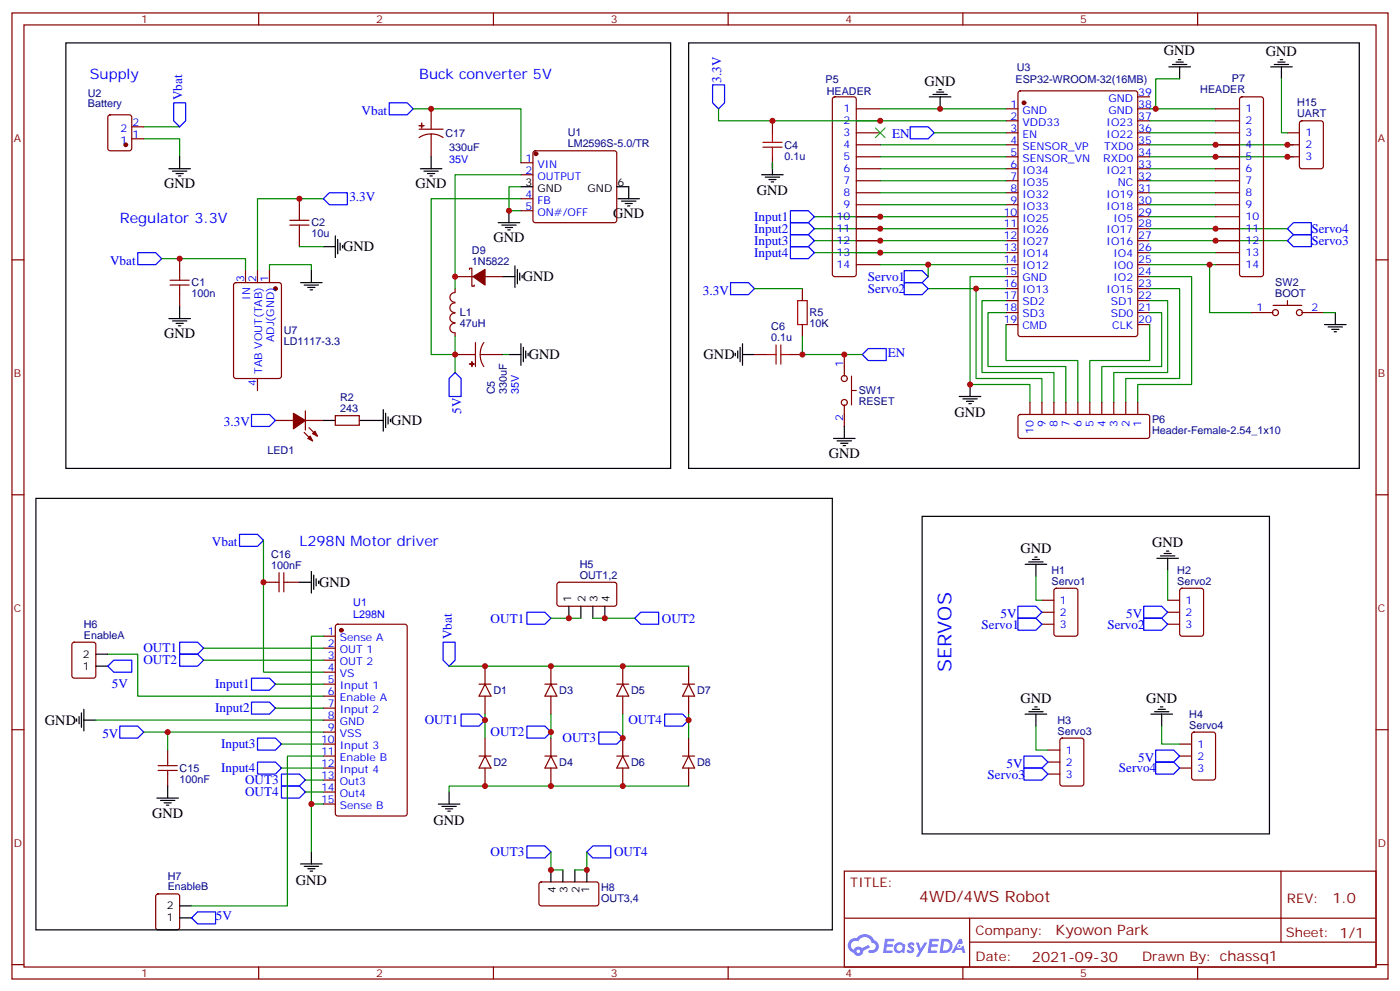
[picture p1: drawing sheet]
<svg xmlns="http://www.w3.org/2000/svg" width="412mm" height="292mm" viewBox="0 0 412 292" stroke-linecap="round" stroke-linejoin="round" font-family="sans-serif">
<g fill="none" stroke="#870000" stroke-width=".35">
<path d="M3.5 3.8h405.4v284.3h-405.4zM7.1 7.3h398.2v277.3h-398.2zM76.2 3.8v3.5M145.3 3.8v3.5M214.5 3.8v3.5M283.6 3.8v3.5M352.8 3.8v3.5M3.5 76.5h3.6M405.3 76.5h3.6M3.5 145.6h3.6M405.3 145.6h3.6M3.5 214.8h3.6"/>
<path d="M405.3 214.8h3.6M248.7 256.4h156.6v28.2h-156.6zM377.3 256.4v20.9M248.7 270.2h156.5M285.6 277.3h119.6M285.6 270.2v14.2M3.5 283.9h3.6M76.2 284.6v3.5M145.3 284.6v3.5M214.5 284.6v3.5M283.6 284.6v3.5M352.8 284.6v3.5"/>
<path d="M405.3 283.9h3.6"/>
</g>
<g fill="#5487ff">
<path d="M267.7 277.6a1.22 1.22 0 0 1 1.7 .2l-.4 .6a.47 .47 0 0 0-.3-.4 .47 .47 0 0 0-.5 .2l.1 .2a1.14 1.14 0 0 1 .8 1.8 1.14 1.14 0 0 1-1.9 0l-.2-.2 .5-.6 .7 .5a.29 .29 0 0 0 .3-.3 .29 .29 0 0 0-.2-.3 1.04 1.04 0 0 1-.6-1.7z"/>
<path d="M260.7 276.3h2.4l.3 .2-.2 .5-1.8 .1-.1 .8h1.5l.3 .4-.3 .4h-1.6l-.2 1.1h1.7l.2 .3-.2 .3-2.6 .1z"/>
<path d="M273.8 276.3h2.4l.3 .2-.1 .5-1.8 .1-.2 .8h1.6l.3 .4-.4 .4h-1.6l-.1 1.1h1.7l.2 .3-.2 .3-2.6 .1z"/>
<path d="M282.6 276.3h.7l.3 1.3-.6 .3a.69 .69 0 0 0-1 .3 .69 .69 0 0 0 .4 .9 .69 .69 0 0 0 .9-.6l.5-.2 .6 2.2h-.8l-.2-.9h-1.8l-.5 .9h-.8z"/>
<path d="M269.8 277.4h.8l.6 1.8 1.1-1.8h.9l-2.6 4.2h-.8l.9-1.5z"/>
<path d="M277.4 276.3l-.6 4.2h1.3a2.11 2.11 0 0 0 2.5-2.1 2.11 2.11 0 0 0-2.5-2.1zM278.1 277.1a1.39 1.39 0 0 1 1.7 1.4 1.39 1.39 0 0 1-1.8 1.3h-.3z"/>
<path d="M263.7 277.9a1.54 1.54 0 0 0-.1 2.2 1.54 1.54 0 0 0 2.2 .1l.6 .3 .3-2.3-.2-.3h-.4a1.49 1.49 0 0 0-2.4 0zM264 278.9a.94 .94 0 0 1 1.8 0 .94 .94 0 0 1-1.8 0z"/>
<path d="M250.4 276.7a2.18 2.18 0 0 0 1.1 3.7 1.44 1.44 0 0 0 1.6 .9 1.44 1.44 0 0 0 1.2-1.4l2-1.1-.5-.7-1.9 1a1.47 1.47 0 0 0-2.4 .4 1.39 1.39 0 0 1-.7-1.9 1.39 1.39 0 0 1 2-.5 2.12 2.12 0 0 1 2.2-1.3 2.12 2.12 0 0 1 1.9 1.7 1.14 1.14 0 0 1 1.1 1.4 1.14 1.14 0 0 1-1.7 .7 .43 .43 0 0 0-.5 .4 .43 .43 0 0 0 .4 .5 1.98 1.98 0 0 0 2.5-1.2 1.98 1.98 0 0 0-1.2-2.6 3.1 3.1 0 0 0-5.3-.6l-.9 .1zM252.3 280a.55 .55 0 0 1 1.1 0 .55 .55 0 0 1-1.1 0z"/>
<circle cx="282.6" cy="278.4" r=".26"/>
</g>
<g fill="none" stroke="#008700" stroke-width=".35">
<path d="M42.3 37.3h10.6M121.7 32h31.8v15.9M211.7 32v3.6h84.6M259.3 32h37M275.2 39.1h21.1M338.7 35.6h19.4M338.7 39.1h19.4M340.4 32h17.7M347.5 23.2h-7.1v8.8h-1.7M377.5 23.2v15.9h1.7M42.3 40.9h10.6v5.2M95.2 58.5h-19.4v21.2"/>
<path d="M153.5 55h-3.6v7h3.6M153.5 58.5h-26.5v45.9h7.1M153.5 51.4h-19.4v33.5M227.5 47.9v1.8M259.3 42.6h37M259.3 46.1h37M259.3 49.7h37M259.3 53.2h37M259.3 56.7h37M338.7 42.6h42.3M338.7 46.1h42.3M338.7 49.7h19.4"/>
<path d="M338.7 53.2h19.4M338.7 56.7h19.4M47.6 76.1h24.7v3.6M79.4 79.7v-1.8h12.3v1.8M88.2 72.6h7M239.9 67.3h56.4M239.9 63.8h56.4M239.9 70.8h56.4M239.9 74.4h56.4M259.3 77.9h37M259.3 60.3h37M273.4 77.9v3.5"/>
<path d="M338.7 63.8h19.4M338.7 70.8h40.5M338.7 77.9h19.4M338.7 74.4h19.4M338.7 60.3h19.4M338.7 67.3h40.5M356.3 77.9v14.1h12.4M134.1 99.1v10.5M222.2 84.9h14.2M236.4 99.1v5.3h17.6M273.4 84.9h14.1v26.5h19.4v7.1M287.5 84.9h8.8"/>
<path d="M296.3 81.4h-10.5v31.8h17.6v5.3M296.3 88.5h-7v21.1h21.1v8.9M296.3 92h-5.3v15.9h23v10.6M296.3 95.5v10.6h21.2v12.4M338.7 95.5v10.6h-17.7v12.4M338.7 92h3.5v15.9h-17.6v10.6M338.7 88.5h5.3v21.1h-15.9v8.9M338.7 84.9h8.8v26.5h-15.9v7.1M338.7 81.4h12.3v31.8h-15.9v5.3M389.8 92h3.5M148.2 104.4h1.7M77.6 159v38.8h17.6"/>
<path d="M305.2 169.6v7.1h1.7M344 167.9v8.8M31.7 192.5h8.9v12.4h54.6M60 190.8h35.2M60 194.3h35.2M95.2 187.3h-3.5v49.3h3.5M132.3 196.1h70.5M162.3 182h8.8M174.6 182h12.4M28.2 211.9h67M42.3 215.5h52.9M49.4 215.5v5.3"/>
<path d="M81.1 201.4h14.1M81.1 208.4h14.1M82.9 219h12.3M142.9 210.2v7M162.3 210.2v7M183.4 210.2v7M202.8 210.2v7M305.2 213.7v7.1h3.5M342.2 213.7v5.3h5.3M82.9 226.1h12.3M90 229.6h5.2M90 233.1h5.2"/>
<path d="M91.7 236.6v14.2M95.2 222.5h-10.5v44.1h-28.3M202.8 231.4h-70.5v1.7M162.3 250.8v5.2h3.5M172.9 250.8v5.2h-3.6"/>
</g>
<g fill="none" stroke="#870000" stroke-width=".35">
<path d="M32 34l.5-.2h5.6l.7 .4v9.5l-.5 .6-5.8 .1-.7-.5-.1-9.4zM38.8 37.3h3.5M123.5 38h7M127 39.4l1.9 .3 1.6 .8M127 39.4l-1.9 .3-1.6 .8M127 32v6M127 39.4v6.7M227.5 35.6v3.5M245.4 28.7l.5-.2h5.6l.5 .2 .2 .5v51.5l-.2 .5-.5 .2h-5.6l-.5-.2-.2-.5v-51.5zM252.2 32h7.1M252.2 35.6h7.1M252.2 39.1h7.1"/>
<path d="M296.3 32h3.6M296.3 35.6h3.6M296.3 39.1h3.6M300.1 26.9l.5-.2h33.8l.7 .5v71.2l-.4 .6-34.1 .1-.7-.5v-71.2zM335.1 32h3.6M335.1 35.6h3.6M335.1 39.1h3.6M335.1 28.5h3.6M358.1 32h7M358.1 35.6h7M358.1 39.1h7M365.4 28.7l.4-.2h5.7l.5 .2 .2 .5v51.5l-.3 .5-.4 .2h-5.7l-.5-.2-.2-.5v-51.5z"/>
<path d="M379.2 39.1h3.6M383 35.8l.5-.2h5.6l.7 .4v13l-.4 .6-5.9 .1-.7-.5v-12.9zM38.8 40.9h3.5M88.2 58.5v6.3M153.5 47.9h3.5M153.5 51.4h3.5M153.5 58.5h3.5M157.2 44.6l.5-.2h23.3l.5 .2 .2 .5v19.7l-.3 .5-.4 .2h-23.3l-.5-.2-.2-.5v-19.7zM227.5 46.1v3.6M252.2 42.6h7.1M252.2 46.1h7.1M252.2 49.7h7.1"/>
<path d="M252.2 53.2h7.1M252.2 56.7h7.1M296.3 42.6h3.6M296.3 46.1h3.6M296.3 49.7h3.6M296.3 53.2h3.6M296.3 56.7h3.6M335.1 42.6h3.6M335.1 46.1h3.6M335.1 49.7h3.6M335.1 53.2h3.6M335.1 56.7h3.6"/>
<path d="M358.1 42.6h7M358.1 46.1h7M358.1 49.7h7M358.1 53.2h7M358.1 56.7h7M379.2 42.6h3.6M379.2 46.1h3.6M52.9 76.1v6.4M72.3 79.7v3.5M75.8 79.7v3.5M79.4 79.7v3.5M85.4 66.3h5.6"/>
<path d="M85.4 64.8h5.6M88.2 66.3v6.3M138.3 79.3v-.3h.7v5.2h.7v-.3M153.5 62h3.5M252.2 60.3h7.1M252.2 63.8h7.1M252.2 67.3h7.1M252.2 70.8h7.1M252.2 74.4h7.1M252.2 77.9h7.1M296.3 60.3h3.6M296.3 63.8h3.6"/>
<path d="M296.3 67.3h3.6M296.3 70.8h3.6M296.3 74.4h3.6M296.3 77.9h3.6M335.1 60.3h3.6M335.1 63.8h3.6M335.1 67.3h3.6M335.1 70.8h3.6M335.1 74.4h3.6M335.1 77.9h3.6M358.1 60.3h7M358.1 63.8h7"/>
<path d="M358.1 67.3h7M358.1 70.8h7M358.1 74.4h7M358.1 77.9h7M50.1 83.9h5.6M50.1 82.5h5.6M52.9 83.9v6.3M69 83.4l.5-.2h12.7l.6 .4 .1 27.1-.5 .7h-12.9l-.7-.5v-27zM134 92.2a1.41 1.41 0 0 0-1.5 1.4 1.41 1.41 0 0 0 1.5 1.4M134 89.2a1.41 1.41 0 0 0-1.5 1.4 1.41 1.41 0 0 0 1.5 1.4M134 95.2a1.41 1.41 0 0 0-1.5 1.4 1.41 1.41 0 0 0 1.5 1.4M134 86.1a1.41 1.41 0 0 0-1.5 1.4 1.41 1.41 0 0 0 1.5 1.4"/>
<path d="M134.1 81.4h5.2M134.1 84.9v1.1M134.1 98v1.1M142.9 81.4h5.3M236.4 84.9v3.6M236.4 95.5v3.6M296.3 81.4h3.6M296.3 84.9h3.6M296.3 88.5h3.6M296.3 92h3.6M296.3 95.5h3.6M335.1 81.4h3.6"/>
<path d="M335.1 84.9h3.6M335.1 88.5h3.6M335.1 92h3.6M335.1 95.5h3.6M368.7 92h6.3M375 89.9h8.5M379.2 88.5v1.4M383.5 92h6.3M75.8 111.4v3.5M134.1 104.4h6M140.1 100.8v7.1M141.5 104.4l.2 1.8 .8 1.7"/>
<path d="M141.5 104.4h6.7M142.5 100.8l-.8 1.7-.2 1.9M222.2 104.4h3.6M232.8 104.4h3.6M248.7 104.4v6.3M248.7 119.2v6.3M250.8 114.9h1.4M250.8 110.7v8.5M303.4 118.5v3.5M306.9 118.5v3.5M310.4 118.5v3.5M314 118.5v3.5"/>
<path d="M317.5 118.5v3.5M321 118.5v3.5M324.6 118.5v3.5M328.1 118.5v3.5M331.6 118.5v3.5M335.1 118.5v3.5M81.1 123.8h5.3M89.6 127.3l2.5 2.5M90 123.8h5.2M90 120.9v5.7M91 125.9l2.5 2.4M98.8 122.3h7v2.9h-7z"/>
<path d="M300.1 122.2l.5-.2h37.4l.5 .2 .2 .5v5.6l-.3 .5-.4 .2h-37.4l-.5-.2-.2-.5v-5.6zM77.6 171.4h4.6M82.2 168.6v5.6M83.6 168.6v5.6M83.6 171.4h4.6M164.3 171.6l.4-.2h16.5l.5 .7-.1 5.9-.6 .4h-16.5l-.5-.7v-5.6zM306.9 176.7h3.5M310.7 173.3l.4-.2h5.7l.6 .5 .1 12.9-.5 .7-5.9 .1-.6-.5-.1-13zM344 176.7h3.5M347.7 173.3l.5-.2h5.6l.7 .5v12.9l-.4 .7-5.9 .1-.7-.5v-13zM21.4 189.2l.5-.2h5.6l.7 .4v9.5l-.4 .6-5.9 .1-.7-.5v-9.4zM95.2 197.8h3.6"/>
<path d="M95.2 194.3h3.6M95.2 190.8h3.6M95.2 187.3h3.6M99 183.9l.5-.2h19.7l.7 .5v55.3l-.4 .6-20 .1-.7-.5v-55.3zM142.9 196.1v5.3M162.3 196.1v5.3M183.4 196.1v5.3M202.8 196.1v5.3M306.9 183.7h3.5M306.9 180.2h3.5M344 183.7h3.5M344 180.2h3.5"/>
<path d="M95.2 219h3.6M95.2 215.5h3.6M95.2 211.9h3.6M95.2 208.4h3.6M95.2 204.9h3.6M95.2 201.4h3.6M141.1 201.4h3.5M142.9 201.4l1.7 3.5h-3.5zM142.9 204.9v5.3M142.9 217.2v5.3M160.5 201.4h3.5M162.3 201.4l1.7 3.5h-3.5z"/>
<path d="M162.3 204.9v5.3M162.3 217.2v5.3M181.7 201.4h3.5M183.4 201.4l1.8 3.5h-3.5zM183.4 204.9v5.3M183.4 217.2v5.3M201.1 201.4h3.5M202.8 201.4l1.8 3.5h-3.5zM202.8 204.9v5.3M202.8 217.2v5.3M312.4 217.4l.5-.2h5.7l.6 .5 .1 12.9-.5 .7-5.9 .1-.6-.5-.1-13zM347.5 219h3.5"/>
<path d="M351.2 215.7l.5-.2h5.7l.6 .4 .1 13-.5 .6-5.9 .1-.6-.5-.1-12.9zM46.6 225.4h5.6M46.6 226.8h5.6M49.4 220.8v4.6M49.4 226.8v4.6M95.2 236.6h3.6M95.2 233.1h3.6M95.2 229.6h3.6M95.2 226.1h3.6M95.2 222.5h3.6M141.1 222.5h3.5M142.9 222.5l1.7 3.6h-3.5z"/>
<path d="M142.9 226.1v5.3M160.5 222.5h3.5M162.3 222.5l1.7 3.6h-3.5zM162.3 226.1v5.3M181.7 222.5h3.5M183.4 222.5l1.8 3.6h-3.5zM183.4 226.1v5.3M201.1 222.5h3.5M202.8 222.5l1.8 3.6h-3.5zM202.8 226.1v5.3M308.7 227.8h3.5M308.7 220.8h3.5"/>
<path d="M308.7 224.3h3.5M347.5 226.1h3.5M347.5 222.5h3.5M159 259.8l.5-.2h16.5l.4 .7-.1 5.9-.6 .4h-16.5l-.5-.7v-5.6zM46.1 263.3l.5-.2h5.6l.7 .4v9.5l-.4 .6-5.9 .1-.7-.5v-9.4z"/>
<circle cx="375.7" cy="92" r=".88"/>
<circle cx="382.8" cy="92" r=".88"/>
<circle cx="248.7" cy="111.4" r=".88"/>
<circle cx="248.7" cy="118.5" r=".88"/>
</g>
<g fill="#870000" stroke="#870000" stroke-width=".35">
<path d="M123.5 37h1.4z"/>
<path d="M124.2 36.3v1.4z"/>
<path d="M139 106.5v1.4z"/>
<path d="M138.3 107.1l1.4 .1z"/>
<path d="M139.3 81.4l3.6-2.1v4.6z"/>
<path d="M92.1 127.6l.7-.7 .7 1.4z"/>
<path d="M91.4 128.3l.7 1.5-1.4-.8z"/>
<path d="M86.4 121.6l3.6 2.2-3.6 2.4z"/>
<circle cx="100.5" cy="185.5" r=".53"/>
<circle cx="301.6" cy="30.3" r=".53"/>
<circle cx="37" cy="42.6" r=".53"/>
<circle cx="81.1" cy="84.9" r=".53"/>
<circle cx="157.9" cy="45.3" r=".53"/>
</g>
<g fill="none" stroke="#000" stroke-width=".35">
<path d="M19.4 12.6h178.2v125.3h-178.2zM202.8 12.6h197.6v125.3h-197.6zM344.3 19.7h6.4M345.4 19h4.2M346.4 18.3h2.1M347.1 17.6h.7M347.5 19.7v3.5M374.3 19.7h6.3M375.4 19h4.2M376.4 18.3h2.1M377.1 17.6h.7M377.5 19.7v3.5"/>
<path d="M273.8 28.5h6.3M274.8 27.8h4.2M275.9 27.1h2.1M276.6 26.4h.7M276.9 28.5v3.5M49.7 49.7h6.4M50.8 50.4h4.2M51.9 51.1h2.1M52.6 51.8h.7M52.9 46.1v3.6M123.8 49.7h6.4M124.9 50.4h4.2"/>
<path d="M125.9 51.1h2.2M126.6 51.8h.8M127 46.1v3.6M153.5 55h3.5M181.7 55h3.5v3.5M182 58.5h6.4M183.1 59.2h4.2M184.1 59.9h2.2M224.4 51.4h6.3M225.4 52.1h4.3M226.5 52.8h2.1M227.2 53.6h.7"/>
<path d="M227.5 47.9v3.5M91.7 79.7v3.5M95.2 72.6h3.6M98.8 69.4v6.4M99.5 70.5v4.2M100.2 71.5v2.2M100.9 72.2v.8M146.8 65.5h6.3M147.8 66.3h4.2M148.9 67h2.1M149.6 67.7h.7M149.9 62v3.5"/>
<path d="M151.7 78.2v6.4M152.4 79.3v4.2M184.9 60.6h.7M49.7 93.8h6.4M50.8 94.5h4.2M51.9 95.2h2.1M52.6 95.9h.7M52.9 90.2v3.6M88.5 83.2h6.4M89.6 83.9h4.2M90.7 84.6h2.1M91.4 85.3h.7"/>
<path d="M148.2 81.4h3.5M153.1 80.4v2.1M153.8 81.1v.7M390.2 95.5h6.3M391.2 96.2h4.3M392.3 96.9h2.1M393 97.6h.7M393.3 92v3.5M149.9 104.4h3.6M153.5 101.2v6.3M154.2 102.2v4.3M154.9 103.3v2.1"/>
<path d="M155.6 104v.7M216.6 104v.7M217.3 103.3v2.1M218 102.2v4.3M218.7 104.4h3.5M218.7 101.2v6.3M282.6 116.7h6.3M283.6 117.4h4.3M284.7 118.1h2.1M285.4 118.8h.7M285.8 113.2v3.5M95.2 123.8h3.6"/>
<path d="M105.8 123.8h7.1M112.9 120.6v6.3M113.6 121.6v4.3M114.3 122.7v2.1M115 123.4v.7M245.5 129h6.4M246.6 129.8h4.2M247.6 130.5h2.2M248.4 131.2h.7M248.7 125.5v3.5M10.6 146.7h234.6v127h-234.6zM271.6 152h102.3v93.5h-102.3z"/>
<path d="M88.2 171.4h3.5M91.7 168.2v6.4M92.4 169.3v4.2M93.1 170.3v2.1M93.8 171v.7M167.6 178.4v3.6M171.1 178.4v3.6M174.6 178.4v3.6M178.2 178.4v3.6M302 166.1h6.3M303 165.4h4.3M304.1 164.7h2.1"/>
<path d="M304.8 164h.7M305.2 166.1v3.5M340.8 164.3h6.3M341.8 163.6h4.3M342.9 162.9h2.1M343.6 162.2h.7M344 164.3v3.6M28.2 196.1h3.5M28.2 192.5h3.5M22.6 211.6v.7M23.3 210.9v2.1M24 209.8v4.3"/>
<path d="M24.7 211.9h3.5M24.7 208.8v6.3M302 210.2h6.3M303 209.5h4.3M304.1 208.8h2.1M304.8 208.1h.7M305.2 210.2v3.5M339 210.2h6.4M340.1 209.5h4.2M341.1 208.8h2.2M341.8 208.1h.7M342.2 210.2v3.5"/>
<path d="M46.2 234.9h6.4M47.3 235.6h4.2M48.3 236.3h2.1M49 237h.7M49.4 231.4v3.5M129.1 236.6h6.4M130.2 237.3h4.2M131.2 238.1h2.1M131.9 238.8h.7M132.3 233.1v3.5M88.5 254.3h6.4M89.6 255h4.2"/>
<path d="M90.7 255.7h2.1M91.4 256.4h.7M91.7 250.8v3.5M162.3 256v3.6M165.8 256v3.6M169.3 256v3.6M172.9 256v3.6M52.9 270.2h3.5M52.9 266.6h3.5"/>
</g>
<g fill="none" stroke="#00f" stroke-width=".35">
<path d="M51.2 30.3h3.5v5.3l-1.8 1.7-1.7-1.7zM114.7 30.3h5.2l1.8 1.7-1.8 1.8h-5.2zM209.9 25h3.5v5.3l-1.7 1.7-1.8-1.7zM268.1 37.3h5.3l1.8 1.8-1.8 1.8h-5.3zM95.2 58.5l1.8-1.8h5.3v3.6h-5.3zM40.6 74.4h5.3l1.7 1.7-1.7 1.8h-5.3zM232.8 62h5.3l1.8 1.8-1.8 1.7h-5.3zM232.8 65.5h5.3l1.8 1.8-1.8 1.8h-5.3zM232.8 69.1h5.3l1.8 1.7-1.8 1.8h-5.3zM232.8 72.6h5.3l1.8 1.8-1.8 1.7h-5.3zM266.3 79.7h5.3l1.8 1.7-1.8 1.8h-5.3zM379.2 70.8l1.8-1.7h5.3v3.5h-5.3z"/>
<path d="M381 65.5h5.3v3.6h-5.3l-1.8-1.8zM215.2 83.2h5.3l1.7 1.7-1.7 1.8h-5.3zM266.3 83.2h5.3l1.8 1.7-1.8 1.8h-5.3zM134.1 109.6l1.7 1.8v5.3h-3.5v-5.3zM254 104.4l1.8-1.8h5.3v3.5h-5.3zM74.1 122h5.3l1.7 1.8-1.7 1.7h-5.3zM70.6 157.3h5.2l1.8 1.7-1.8 1.8h-5.2zM299.9 178.4h5.3l1.7 1.8-1.7 1.8h-5.3zM336.9 178.4h5.3l1.8 1.8-1.8 1.8h-5.3zM33.5 194.3h5.3v3.5h-5.3l-1.8-1.7zM52.9 189h5.3l1.8 1.8-1.8 1.7h-5.3zM52.9 192.5h5.3l1.8 1.8-1.8 1.8h-5.3z"/>
<path d="M74.1 199.6h5.3l1.7 1.8-1.7 1.7h-5.3zM130.5 189h3.6v5.3l-1.8 1.8-1.8-1.8zM155.2 180.2h5.3l1.8 1.8-1.8 1.7h-5.3zM187 182l1.7-1.8h5.3v3.5h-5.3zM299.9 182h5.3l1.7 1.7-1.7 1.8h-5.3zM336.9 182h5.3l1.8 1.7-1.8 1.8h-5.3zM35.3 213.7h5.3l1.7 1.8-1.7 1.7h-5.3zM74.1 206.7h5.3l1.7 1.7-1.7 1.8h-5.3zM75.8 217.2h5.3l1.8 1.8-1.8 1.8h-5.3zM135.8 210.2h5.3l1.8 1.7-1.8 1.8h-5.3zM155.2 213.7h5.3l1.8 1.8-1.8 1.7h-5.3zM176.4 215.5h5.3l1.7 1.7-1.7 1.8h-5.3z"/>
<path d="M195.8 210.2h5.3l1.7 1.7-1.7 1.8h-5.3zM75.8 224.3h5.3l1.8 1.8-1.8 1.7h-5.3zM82.9 227.8h5.3l1.8 1.8-1.8 1.8h-5.3zM82.9 231.4h5.3l1.8 1.7-1.8 1.8h-5.3zM301.6 226.1h5.3l1.8 1.7-1.8 1.8h-5.3zM301.6 222.5h5.3l1.8 1.8-1.8 1.8h-5.3zM340.4 224.3h5.3l1.8 1.8-1.8 1.7h-5.3zM340.4 220.8h5.3l1.8 1.7-1.8 1.8h-5.3zM155.2 249h5.3l1.8 1.8-1.8 1.7h-5.3zM172.9 250.8l1.7-1.8h5.3v3.5h-5.3zM58.2 268.4h5.3v3.5h-5.3l-1.8-1.7z"/>
</g>
<path d="M227.5 39.1v2.8M224.7 43.3h5.7M224.7 41.9h5.7M227.5 43.3v2.8M234.9 88.5h2.9v7h-2.9zM225.8 104.4h2.8M228.6 101.5v5.7M230 101.5v5.7M230 104.4h2.8" fill="none" stroke="#a10000" stroke-width=".35"/>
<path d="M257.9 37.7l2.8 2.8M260.7 37.7l-2.8 2.8" fill="none" stroke="#3c3" stroke-width=".35"/>
<g fill="#c00">
<circle cx="340.4" cy="32" r=".88"/>
<circle cx="91.7" cy="236.6" r=".88"/>
<circle cx="259.3" cy="74.4" r=".88"/>
<circle cx="259.3" cy="70.8" r=".88"/>
<circle cx="259.3" cy="67.3" r=".88"/>
<circle cx="259.3" cy="63.8" r=".88"/>
<circle cx="285.8" cy="113.2" r=".88"/>
<circle cx="273.4" cy="77.9" r=".88"/>
<circle cx="358.1" cy="70.8" r=".88"/>
<circle cx="358.1" cy="67.3" r=".88"/>
<circle cx="127" cy="32" r=".88"/>
<circle cx="134.1" cy="104.4" r=".88"/>
<circle cx="149.9" cy="62" r=".88"/>
<circle cx="52.9" cy="76.1" r=".88"/>
<circle cx="276.9" cy="32" r=".88"/>
<circle cx="88.2" cy="58.5" r=".88"/>
<circle cx="358.1" cy="42.6" r=".88"/>
<circle cx="358.1" cy="46.1" r=".88"/>
<circle cx="356.3" cy="77.9" r=".88"/>
<circle cx="259.3" cy="35.6" r=".88"/>
<circle cx="379.2" cy="46.1" r=".88"/>
<circle cx="379.2" cy="42.6" r=".88"/>
<circle cx="287.5" cy="84.9" r=".88"/>
<circle cx="227.5" cy="35.6" r=".88"/>
<circle cx="236.4" cy="104.4" r=".88"/>
<circle cx="248.7" cy="104.4" r=".88"/>
<circle cx="134.1" cy="81.4" r=".88"/>
<circle cx="77.6" cy="171.4" r=".88"/>
<circle cx="49.4" cy="215.5" r=".88"/>
<circle cx="142.9" cy="196.1" r=".88"/>
<circle cx="162.3" cy="196.1" r=".88"/>
<circle cx="183.4" cy="196.1" r=".88"/>
<circle cx="142.9" cy="231.4" r=".88"/>
<circle cx="162.3" cy="231.4" r=".88"/>
<circle cx="183.4" cy="231.4" r=".88"/>
<circle cx="142.9" cy="211.9" r=".88"/>
<circle cx="162.3" cy="215.5" r=".88"/>
<circle cx="183.4" cy="217.2" r=".88"/>
<circle cx="202.8" cy="211.9" r=".88"/>
<circle cx="167.6" cy="182" r=".88"/>
<circle cx="178.2" cy="182" r=".88"/>
<circle cx="162.3" cy="256" r=".88"/>
<circle cx="172.9" cy="256" r=".88"/>
</g>
<text font-size="5.6" fill="#00f" x="280.3" y="197.8" transform="rotate(-90 280.3 197.8)">SERVOS</text>
<text font-size="4.6" fill="#800" x="270.8" y="265.4">4WD/4WS Robot</text>
<g font-size="4.2">
<text x="342.8" y="16.3">GND</text>
<text x="372.9" y="16.4">GND</text>
<text x="272.3" y="25.3">GND</text>
<text x="48.3" y="55.3">GND</text>
<text x="122.4" y="55.3">GND</text>
<text x="223" y="57.5">GND</text>
<text x="180.6" y="64.1">GND</text>
<text x="145.3" y="71.2">GND</text>
<text x="101.1" y="74">GND</text>
<text x="154" y="82.8">GND</text>
<text x="48.3" y="99.4">GND</text>
<text x="155.8" y="105.7">GND</text>
<text x="207.3" y="105.7">GND</text>
<text x="115.2" y="125.1">GND</text>
<text x="281.2" y="122.7">GND</text>
<text x="244.1" y="134.7">GND</text>
<text x="339.4" y="161">GND</text>
<text x="300.6" y="162.8">GND</text>
<text x="94" y="172.8">GND</text>
<text x="300.6" y="206.9">GND</text>
<text x="337.6" y="206.9">GND</text>
<text x="13.2" y="213.3">GND</text>
<text x="44.8" y="240.9">GND</text>
<text x="127.7" y="242.7">GND</text>
<text x="87.1" y="260.4">GND</text>
</g>
<g font-size="4.2" fill="#00f">
<text x="26.5" y="23.2">Supply</text>
<text x="123.5" y="23.2">Buck converter 5V</text>
<text x="35.3" y="65.5">Regulator 3.3V</text>
<text x="88.2" y="160.8">L298N Motor driver</text>
</g>
<g font-size="4.2" fill="#800">
<text x="392.5" y="265.7">1.0</text>
<text x="310.9" y="275.2">Kyowon Park</text>
<text x="304" y="283">2021-09-30</text>
</g>
<g font-size="3.9" fill="#00f">
<text x="53.6" y="29.5" transform="rotate(-90 53.6 29.5)">Vbat</text>
<text x="212.4" y="24.3" transform="rotate(-90 212.4 24.3)">3.3V</text>
<text x="106.5" y="33.8">Vbat</text>
<text x="262.8" y="40.8">EN</text>
<text x="102.9" y="59.2">3.3V</text>
<text x="222.1" y="65">Input1</text>
<text x="222.1" y="68.6">Input2</text>
<text x="386.3" y="68.5">Servo4</text>
<text x="32.4" y="77.9">Vbat</text>
<text x="222.1" y="72.1">Input3</text>
<text x="222.1" y="75.6">Input4</text>
<text x="386.3" y="72">Servo3</text>
<text x="255.7" y="82.7">Servo1</text>
<text x="207.1" y="86.7">3.3V</text>
<text x="255.7" y="86.2">Servo2</text>
<text x="261.5" y="105.2">EN</text>
<text x="66" y="125.5">3.3V</text>
<text x="135.8" y="121.8" transform="rotate(-90 135.8 121.8)">5V</text>
<text x="62.4" y="160.8">Vbat</text>
<text x="144.5" y="183.2">OUT1</text>
<text x="195" y="183.2">OUT2</text>
<text x="289.2" y="185">Servo1</text>
<text x="294.7" y="182">5V</text>
<text x="326.2" y="185">Servo2</text>
<text x="331.8" y="182">5V</text>
<text x="133.1" y="188.2" transform="rotate(-90 133.1 188.2)">Vbat</text>
<text x="42.2" y="192">OUT1</text>
<text x="42.2" y="195.6">OUT2</text>
<text x="32.9" y="202.6">5V</text>
<text x="63.4" y="202.6">Input1</text>
<text x="63.4" y="209.7">Input2</text>
<text x="125.1" y="213.2">OUT1</text>
<text x="185.1" y="213.2">OUT4</text>
<text x="30.2" y="217.2">5V</text>
<text x="65.2" y="220.3">Input3</text>
<text x="144.5" y="216.7">OUT2</text>
<text x="165.7" y="218.5">OUT3</text>
<text x="65.2" y="227.3">Input4</text>
<text x="296.5" y="226.1">5V</text>
<text x="329.6" y="227.4">Servo4</text>
<text x="335.3" y="224.3">5V</text>
<text x="72.2" y="230.8">OUT3</text>
<text x="290.9" y="229.1">Servo3</text>
<text x="72.2" y="234.4">OUT4</text>
<text x="144.5" y="252">OUT3</text>
<text x="180.9" y="252">OUT4</text>
<text x="63.6" y="270.9">5V</text>
</g>
<g font-size="3.9" fill="#800">
<text x="250.5" y="261">TITLE:</text>
<text x="379.1" y="265.7">REV:</text>
<text x="287.4" y="275.2">Company:</text>
<text x="378.7" y="275.8">Sheet: 1/1</text>
<text x="287.4" y="282.9">Date:</text>
<text x="336.4" y="282.9">Drawn By: chassq1</text>
</g>
<g font-size="3.2" fill="#800">
<text x="41.6" y="6.8">1</text>
<text x="110.8" y="6.8">2</text>
<text x="179.9" y="6.8">3</text>
<text x="249.1" y="6.8">4</text>
<text x="318.2" y="6.8">5</text>
<text x="4.1" y="41.9">A</text>
<text x="405.9" y="41.9">A</text>
<text x="4.1" y="111.1">B</text>
<text x="405.9" y="111.1">B</text>
<text x="4.1" y="180.2">C</text>
<text x="405.9" y="180.2">C</text>
<text x="4.1" y="249.3">D</text>
<text x="405.9" y="249.3">D</text>
<text x="41.6" y="287.6">1</text>
<text x="110.8" y="287.6">2</text>
<text x="179.9" y="287.6">3</text>
<text x="249.1" y="287.6">4</text>
<text x="318.2" y="287.6">5</text>
</g>
<g font-size="3.2" fill="#000080">
<text x="299.5" y="20.9">U3</text>
<text x="25.9" y="28.5">U2</text>
<text x="243.2" y="24.3">P5</text>
<text x="243.5" y="27.9">HEADER</text>
<text x="299.1" y="24.4">ESP32-WROOM-32(16MB)</text>
<text x="353.6" y="27.4">HEADER</text>
<text x="362.9" y="24.2">P7</text>
<text x="25.9" y="31.4">Battery</text>
<text x="382.1" y="34.5">UART</text>
<text x="382.1" y="31.3">H15</text>
<text x="131.2" y="40.2">C17</text>
<text x="167.2" y="40.1">U1</text>
<text x="132.3" y="44.4">330uF</text>
<text x="167.2" y="43.3">LM2596S-5.0/TR</text>
<text x="231.1" y="47">0.1u</text>
<text x="231.1" y="43.7">C4</text>
<text x="91.7" y="69.8">10u</text>
<text x="91.7" y="66.6">C2</text>
<text x="139" y="77.9">1N5822</text>
<text x="139" y="74.7">D9</text>
<text x="56.4" y="87.4">100n</text>
<text x="56.4" y="84.2">C1</text>
<text x="375.7" y="87.4">BOOT</text>
<text x="375.7" y="84.2">SW2</text>
<text x="135.5" y="93.1">L1</text>
<text x="238.5" y="93.1">R5</text>
<text x="83.6" y="101.6">LD1117-3.3</text>
<text x="83.6" y="98.4">U7</text>
<text x="135.5" y="96.4">47uH</text>
<text x="227.2" y="100.5">0.1u</text>
<text x="227.2" y="97.2">C6</text>
<text x="238.5" y="96.4">10K</text>
<text x="100.2" y="118.1">R2</text>
<text x="145.8" y="116.1" transform="rotate(-90 145.8 116.1)">C5</text>
<text x="149.3" y="116.1" transform="rotate(-90 149.3 116.1)">330uF</text>
<text x="252.9" y="119.2">RESET</text>
<text x="252.9" y="116">SW1</text>
<text x="100.2" y="121.3">243</text>
<text x="339.4" y="124.5">P6</text>
<text x="339.4" y="127.7">Header-Female-2.54_1x10</text>
<text x="78.8" y="133.7">LED1</text>
<text x="79.9" y="167.5">100nF</text>
<text x="79.9" y="164.3">C16</text>
<text x="170.8" y="167.1">H5</text>
<text x="170.8" y="170.3">OUT1,2</text>
<text x="309.7" y="172.1">Servo1</text>
<text x="309.7" y="168.9">H1</text>
<text x="346.8" y="172.1">Servo2</text>
<text x="346.8" y="168.9">H2</text>
<text x="24.7" y="184.7">H6</text>
<text x="24.7" y="188">EnableA</text>
<text x="145.3" y="204.3">D1</text>
<text x="164.7" y="204.3">D3</text>
<text x="185.9" y="204.3">D5</text>
<text x="205.3" y="204.3">D7</text>
<text x="311.5" y="213">H3</text>
<text x="350.3" y="214.4">Servo4</text>
<text x="350.3" y="211.2">H4</text>
<text x="311.5" y="216.2">Servo3</text>
<text x="52.9" y="227.2">C15</text>
<text x="145.3" y="225.4">D2</text>
<text x="164.8" y="225.4">D4</text>
<text x="185.9" y="225.4">D6</text>
<text x="205.3" y="225.4">D8</text>
<text x="52.9" y="230.4">100nF</text>
<text x="49.4" y="262">EnableB</text>
<text x="49.4" y="258.9">H7</text>
<text x="177.1" y="262.1">H8</text>
<text x="177.1" y="265.3">OUT3,4</text>
</g>
<g font-size="3.2" fill="#00f">
<text x="326.6" y="29.9">GND</text>
<text x="335.3" y="28.2">39</text>
<text x="248.5" y="33.1">1</text>
<text x="297.7" y="31.7">1</text>
<text x="297.7" y="35.2">2</text>
<text x="301.2" y="33.4">GND</text>
<text x="326.6" y="33.4">GND</text>
<text x="335.3" y="35.2">37</text>
<text x="335.3" y="31.7">38</text>
<text x="366.9" y="33.1">1</text>
<text x="35.5" y="38.7">2</text>
<text x="39" y="40.5">1</text>
<text x="39" y="37">2</text>
<text x="248.5" y="36.6">2</text>
<text x="248.5" y="40.1">3</text>
<text x="297.7" y="38.7">3</text>
<text x="301.2" y="37">VDD33</text>
<text x="301.2" y="40.5">EN</text>
<text x="326" y="40.5">IO22</text>
<text x="326" y="37">IO23</text>
<text x="335.3" y="38.7">36</text>
<text x="366.9" y="36.6">2</text>
<text x="366.9" y="40.1">3</text>
<text x="384.5" y="40.1">1</text>
<text x="35.5" y="42.3">1</text>
<text x="132.3" y="47.9">35V</text>
<text x="154.8" y="47.6">1</text>
<text x="248.5" y="43.7">4</text>
<text x="248.5" y="47.2">5</text>
<text x="297.7" y="42.3">4</text>
<text x="297.7" y="45.8">5</text>
<text x="301.2" y="44">SENSOR_VP</text>
<text x="301.2" y="47.6">SENSOR_VN</text>
<text x="325" y="47.6">RXD0</text>
<text x="325.2" y="44">TXD0</text>
<text x="335.3" y="45.8">34</text>
<text x="335.3" y="42.3">35</text>
<text x="366.9" y="43.7">4</text>
<text x="366.9" y="47.2">5</text>
<text x="384.5" y="47.2">3</text>
<text x="384.5" y="43.7">2</text>
<text x="154.8" y="51.1">2</text>
<text x="158.3" y="49.3">VIN</text>
<text x="158.3" y="52.8">OUTPUT</text>
<text x="248.5" y="50.7">6</text>
<text x="297.7" y="49.3">6</text>
<text x="297.7" y="52.8">7</text>
<text x="301.2" y="51.1">IO34</text>
<text x="326" y="51.1">IO21</text>
<text x="335.3" y="52.8">32</text>
<text x="335.3" y="49.3">33</text>
<text x="366.9" y="50.7">6</text>
<text x="154.8" y="58.1">4</text>
<text x="158.3" y="59.9">FB</text>
<text x="248.5" y="54.3">7</text>
<text x="248.5" y="57.8">8</text>
<text x="297.7" y="56.4">8</text>
<text x="297.7" y="59.9">9</text>
<text x="301.2" y="54.6">IO35</text>
<text x="301.2" y="58.1">IO32</text>
<text x="326" y="58.1">IO19</text>
<text x="329.2" y="54.6">NC</text>
<text x="335.3" y="59.9">30</text>
<text x="335.3" y="56.4">31</text>
<text x="366.9" y="54.3">7</text>
<text x="366.9" y="57.8">8</text>
<text x="154.8" y="61.7">5</text>
<text x="158.3" y="63.4">ON#/OFF</text>
<text x="246.4" y="64.8">10</text>
<text x="248.5" y="61.3">9</text>
<text x="295.7" y="63.4">10</text>
<text x="301.2" y="61.7">IO33</text>
<text x="301.2" y="65.2">IO25</text>
<text x="326" y="61.7">IO18</text>
<text x="328" y="65.2">IO5</text>
<text x="335.3" y="63.4">29</text>
<text x="366.9" y="61.3">9</text>
<text x="366.9" y="64.8">10</text>
<text x="246.4" y="68.4">11</text>
<text x="246.4" y="71.9">12</text>
<text x="295.7" y="67">11</text>
<text x="295.7" y="70.5">12</text>
<text x="301.2" y="68.7">IO26</text>
<text x="326" y="68.7">IO17</text>
<text x="335.3" y="70.5">27</text>
<text x="335.3" y="67">28</text>
<text x="366.9" y="68.4">11</text>
<text x="366.9" y="71.9">12</text>
<text x="246.4" y="75.4">13</text>
<text x="295.7" y="74">13</text>
<text x="295.7" y="77.5">14</text>
<text x="301.2" y="72.2">IO27</text>
<text x="301.2" y="75.8">IO14</text>
<text x="326" y="72.2">IO16</text>
<text x="328" y="75.8">IO4</text>
<text x="335.3" y="77.5">25</text>
<text x="335.3" y="74">26</text>
<text x="366.9" y="75.4">13</text>
<text x="72" y="83" transform="rotate(-90 72 83)">3</text>
<text x="75.5" y="83" transform="rotate(-90 75.5 83)">2</text>
<text x="79" y="83" transform="rotate(-90 79 83)">1</text>
<text x="246.4" y="79">14</text>
<text x="295.7" y="81.1">15</text>
<text x="301.2" y="79.3">IO12</text>
<text x="301.2" y="82.8">GND</text>
<text x="328" y="82.8">IO2</text>
<text x="328" y="79.3">IO0</text>
<text x="335.3" y="81.1">24</text>
<text x="366.9" y="79">14</text>
<text x="73.7" y="88.2" transform="rotate(-90 73.7 88.2)">IN</text>
<text x="295.7" y="84.6">16</text>
<text x="295.7" y="88.1">17</text>
<text x="301.2" y="86.4">IO13</text>
<text x="301.2" y="89.9">SD2</text>
<text x="326" y="86.4">IO15</text>
<text x="327.2" y="89.9">SD1</text>
<text x="335.3" y="88.1">22</text>
<text x="335.3" y="84.6">23</text>
<text x="295.7" y="91.7">18</text>
<text x="295.7" y="95.2">19</text>
<text x="301.2" y="93.4">SD3</text>
<text x="327.2" y="93.4">SD0</text>
<text x="335.3" y="95.2">20</text>
<text x="335.3" y="91.7">21</text>
<text x="370.2" y="91.7">1</text>
<text x="386.3" y="91.7">2</text>
<text x="80.8" y="100.7" transform="rotate(-90 80.8 100.7)">ADJ(GND)</text>
<text x="301.2" y="96.9">CMD</text>
<text x="327.7" y="96.9">CLK</text>
<text x="248.4" y="107.9" transform="rotate(-90 248.4 107.9)">1</text>
<text x="75.5" y="113.6" transform="rotate(-90 75.5 113.6)">4</text>
<text x="77.3" y="110.1" transform="rotate(-90 77.3 110.1)">TAB VOUT(TAB)</text>
<text x="152.8" y="116.1" transform="rotate(-90 152.8 116.1)">35V</text>
<text x="248.4" y="124" transform="rotate(-90 248.4 124)">2</text>
<text x="308" y="125.8" transform="rotate(-90 308 125.8)">9</text>
<text x="311.5" y="125.8" transform="rotate(-90 311.5 125.8)">8</text>
<text x="315" y="125.8" transform="rotate(-90 315 125.8)">7</text>
<text x="318.6" y="125.8" transform="rotate(-90 318.6 125.8)">6</text>
<text x="322.1" y="125.8" transform="rotate(-90 322.1 125.8)">5</text>
<text x="325.6" y="125.8" transform="rotate(-90 325.6 125.8)">4</text>
<text x="329.1" y="125.8" transform="rotate(-90 329.1 125.8)">3</text>
<text x="332.7" y="125.8" transform="rotate(-90 332.7 125.8)">2</text>
<text x="336.2" y="125.8" transform="rotate(-90 336.2 125.8)">1</text>
<text x="304.4" y="127.8" transform="rotate(-90 304.4 127.8)">10</text>
<text x="104.1" y="178.4">U1</text>
<text x="312.2" y="177.7">1</text>
<text x="349.2" y="177.7">1</text>
<text x="104.1" y="182">L298N</text>
<text x="312.2" y="184.8">3</text>
<text x="312.2" y="181.3">2</text>
<text x="349.2" y="184.8">3</text>
<text x="349.2" y="181.3">2</text>
<text x="96.6" y="190.4">2</text>
<text x="96.6" y="186.9">1</text>
<text x="100.1" y="188.7">Sense A</text>
<text x="96.6" y="197.5">4</text>
<text x="96.6" y="194">3</text>
<text x="100.1" y="195.7">OUT 2</text>
<text x="100.1" y="192.2">OUT 1</text>
<text x="96.6" y="201">5</text>
<text x="100.1" y="202.8">Input 1</text>
<text x="100.1" y="199.2">VS</text>
<text x="96.6" y="208.1">7</text>
<text x="96.6" y="204.5">6</text>
<text x="100.1" y="209.8">Input 2</text>
<text x="100.1" y="206.3">Enable A</text>
<text x="96.6" y="215.1">9</text>
<text x="96.6" y="211.6">8</text>
<text x="100.1" y="213.4">GND</text>
<text x="94.6" y="218.7">10</text>
<text x="100.1" y="220.4">Input 3</text>
<text x="100.1" y="216.9">VSS</text>
<text x="314" y="221.8">1</text>
<text x="352.8" y="220.1">1</text>
<text x="94.6" y="225.7">12</text>
<text x="94.6" y="222.2">11</text>
<text x="100.1" y="227.5">Input 4</text>
<text x="100.1" y="223.9">Enable B</text>
<text x="314" y="225.4">2</text>
<text x="352.8" y="227.1">3</text>
<text x="352.8" y="223.6">2</text>
<text x="94.6" y="232.8">14</text>
<text x="94.6" y="229.2">13</text>
<text x="100.1" y="231">Out3</text>
<text x="314" y="228.9">3</text>
<text x="94.6" y="236.3">15</text>
<text x="100.1" y="238.1">Sense B</text>
<text x="100.1" y="234.5">Out4</text>
</g>
<g font-size="3.2">
<text x="154.8" y="54.6">3</text>
<text x="158.3" y="56.4">GND</text>
<text x="173.1" y="56.4">GND</text>
<text x="181.9" y="54.6">6</text>
<text x="168.3" y="177.1" transform="rotate(-90 168.3 177.1)">1</text>
<text x="172.5" y="177.1" transform="rotate(-90 172.5 177.1)">2</text>
<text x="176" y="177.1" transform="rotate(-90 176 177.1)">3</text>
<text x="179.6" y="177.1" transform="rotate(-90 179.6 177.1)">4</text>
<text x="24.4" y="197.1">1</text>
<text x="24.4" y="193.6">2</text>
<text x="163.7" y="262.9" transform="rotate(-90 163.7 262.9)">4</text>
<text x="167.2" y="262.9" transform="rotate(-90 167.2 262.9)">3</text>
<text x="170.7" y="262.9" transform="rotate(-90 170.7 262.9)">2</text>
<text x="173.6" y="262.9" transform="rotate(-90 173.6 262.9)">1</text>
<text x="49.1" y="267.7">2</text>
<text x="49.1" y="271.2">1</text>
</g>
</svg>
